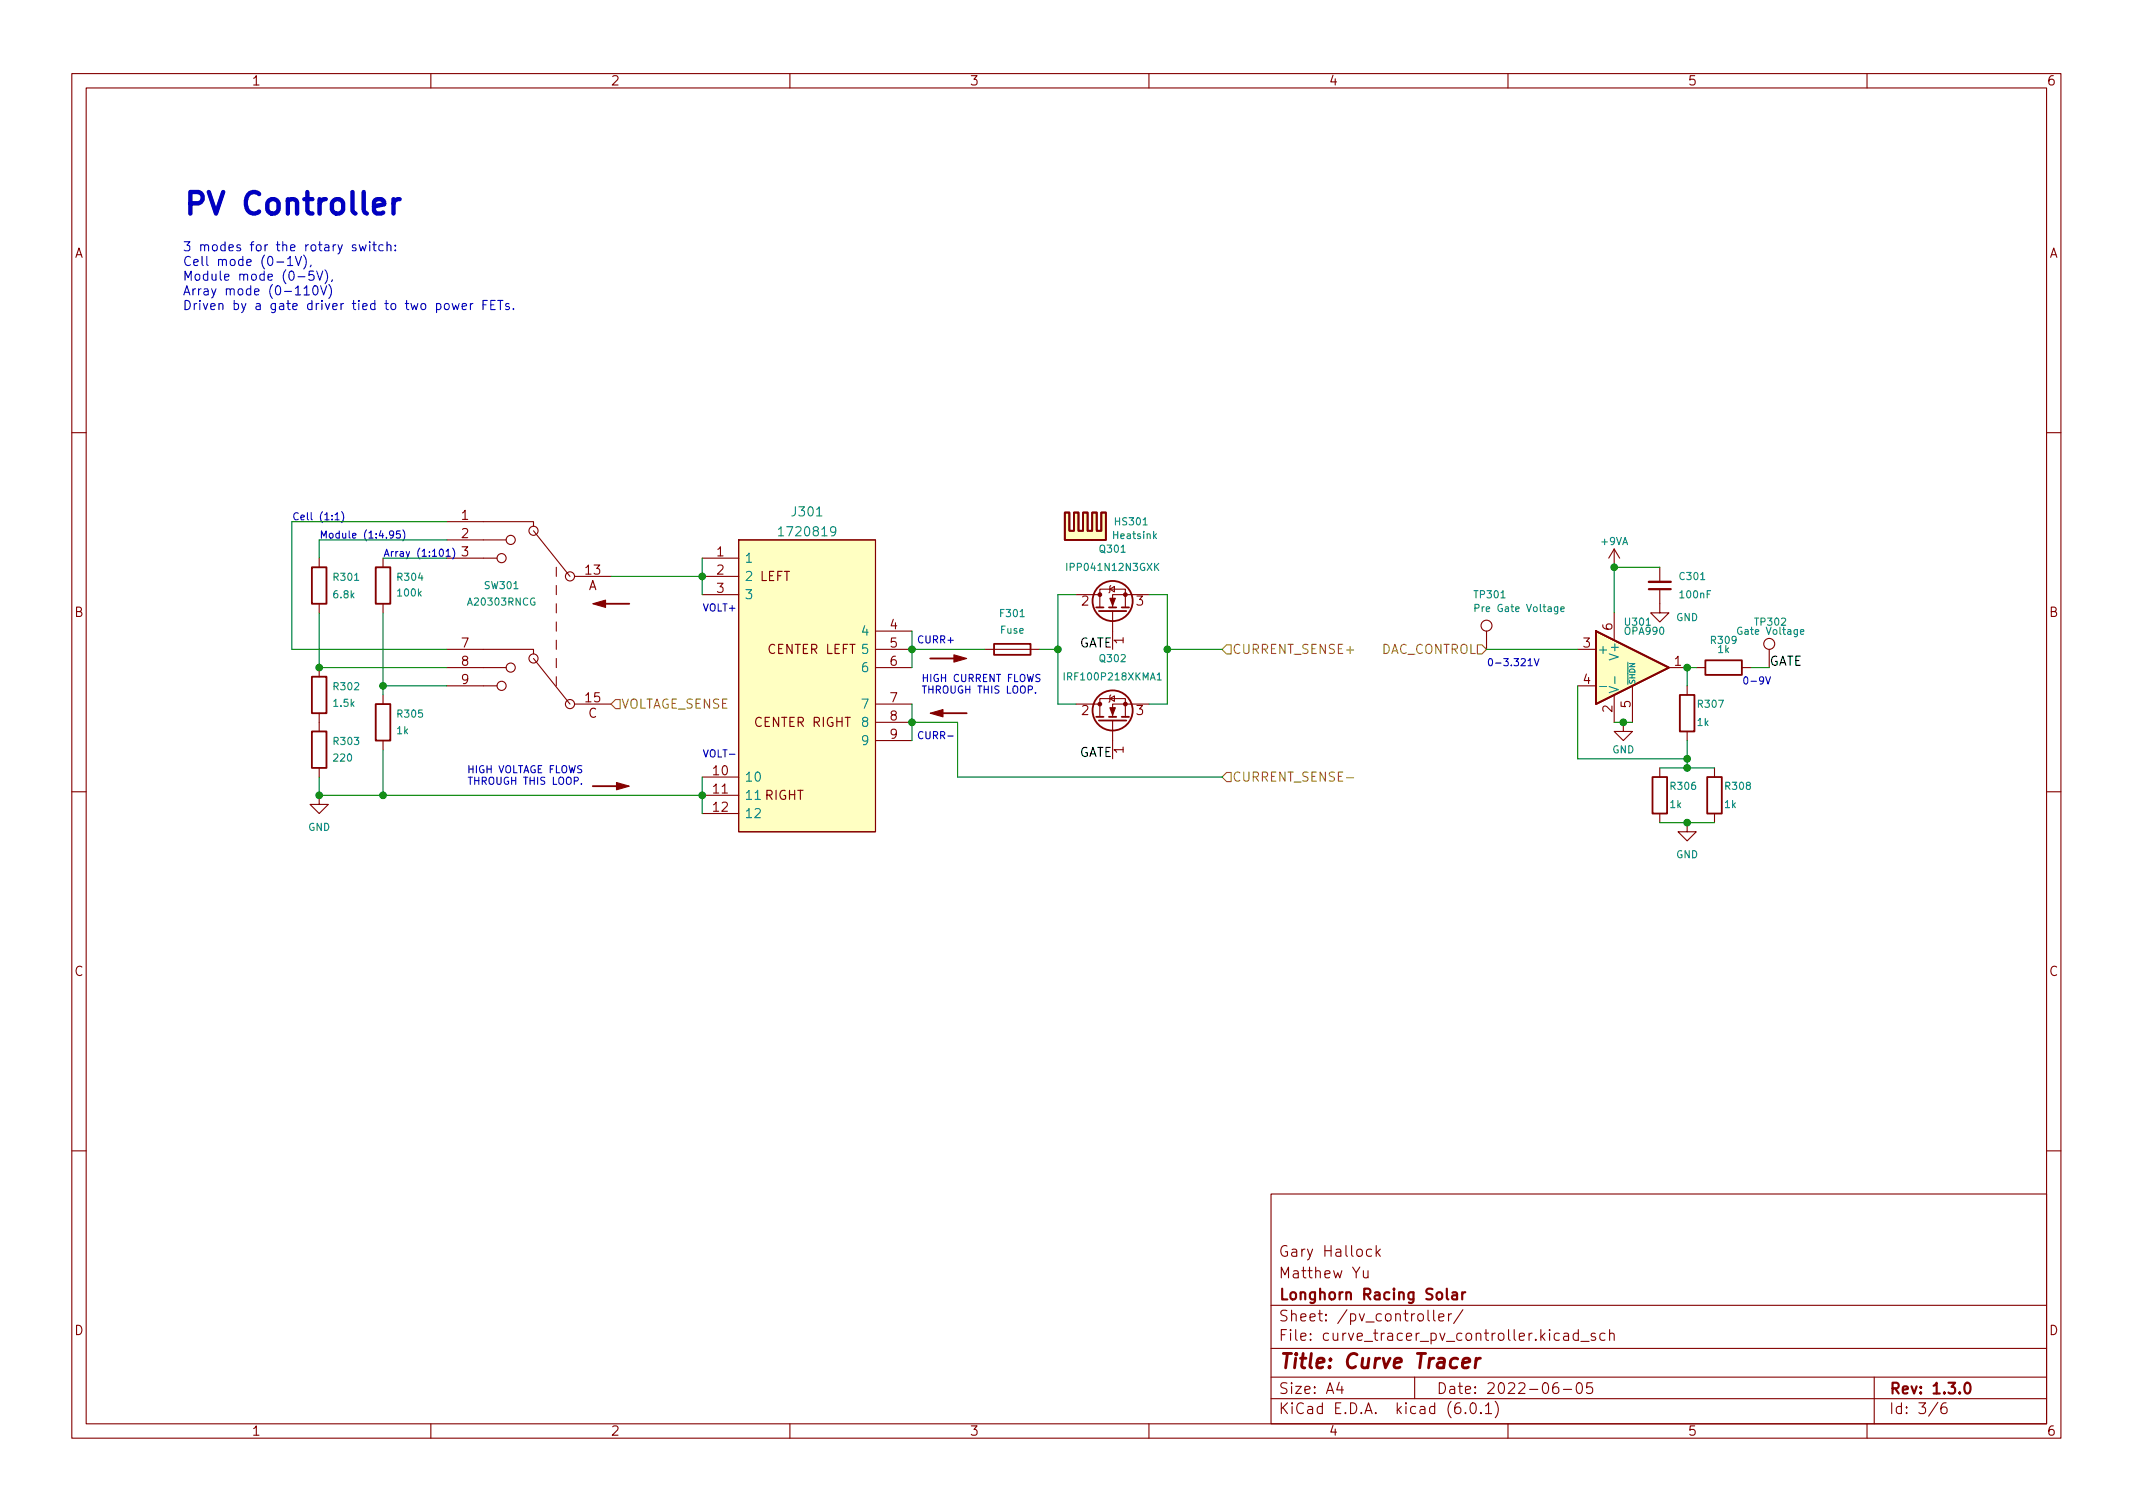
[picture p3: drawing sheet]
<svg xmlns="http://www.w3.org/2000/svg" width="297mm" height="210mm" viewBox="0 0 297 210" stroke-linecap="round" stroke-linejoin="round" font-family="sans-serif">
<g fill="none" stroke="#840000" stroke-width=".15">
<path d="M10 10.2h277v190.1h-277zM12 12.2h273v186.1h-273zM60 10.2v2M110 10.2v2M160 10.2v2M210 10.2v2M260 10.2v2M10 60.2h2M44.4 77.7v1.3M53.3 77.7v1.3M62.2 72.6h12.1v.7M62.2 77.7h7"/>
<path d="M62.2 75.2h8.3M74.3 73.9l5.1 6.4M77.5 79v1.3M97.8 77.7h5.1M102.9 75.2h19v40.6h-19zM224.8 76.4v2.6M224.8 76.4l-.8 1.3M224.8 76.4l.8 1.3M231.1 79v2M285 60.2h2M44.4 84.1v1.2M44.4 93v1.2"/>
<path d="M44.4 99.3v2.5M53.3 84.1v1.2M53.3 96.8v1.2M62.2 90.4h12.1v.7M62.2 93h8.3M62.2 95.5h7M74.3 91.7l5.1 6.3M77.5 81.5v1.3M77.5 84.1v1.2M77.5 86.6v1.3M77.5 89.1v1.3M77.5 91.7v1.3"/>
<path d="M77.5 94.2v1.3M80 80.3h5.1M80 98h5.1M97.8 80.3h5.1M97.8 82.8h5.1M121.9 87.9h5.1M121.9 90.4h5.1M121.9 93h5.1M121.9 98h5.1M137.2 90.4h7.6M149.9 82.8h3.3M149.9 98h3.3"/>
<path d="M153.2 84.6v-2.6h3.5v2.6M153.2 99.8v-2.5h3.5v2.5M154.6 82l.6-.3v.7zM154.6 97.3l.6-.4v.8zM154.7 81.5l-.1 .2v.7l-.2 .1M154.7 96.8l-.1 .1v.8l-.2 .1M154.9 85.1v5.3M160 82.8h-5.1v1.8M160 98h-5.1v1.8M207 87.9v2.5M219.7 90.4h2.5M219.7 95.5h2.5"/>
<path d="M224.8 85.3v3.8M224.8 96.8v3.8M227.3 95.5v5.1M231.1 82v3.3h-1.2l1.2 1.3 1.3-1.3h-1.3M232.4 93h2.5M234.9 95.5v1.3M236.2 93h1.3M242.6 93h1.2M246.4 90.4v2.6M10 110.2h2M44.4 110.7v1.3h1.3l-1.3 1.3-1.2-1.3h1.2M44.4 106.9v1.3"/>
<path d="M53.3 103.1v1.3M97.8 108.2h5.1M97.8 110.7h5.1M97.8 113.3h5.1M121.9 100.6h5.1M121.9 103.1h5.1M154.9 100.3v5.4M226.1 100.6v1.2h-1.3l1.3 1.3 1.2-1.3h-1.2M231.1 106.9v1.3M231.1 113.3v1.2M234.9 114.5v1.3h1.3l-1.3 1.3-1.2-1.3h1.2M234.9 101.8v1.3"/>
<path d="M238.8 106.9v1.3M238.8 113.3v1.2M285 110.2h2M10 160.2h2M177 166.3h108v32h-108zM189.9 176.9v1a.41 .41 0 0 0 .6-.1M190.5 176.9v1M191 174l-.4-.1-.3 .3v.4l.1 .3h.2h.4M191.6 173.4v1.5M191.8 174.4l.4 .5M192.2 173.9l-.6 .6M285 160.2h2"/>
<path d="M60 198.3v2M110 198.3v2M160 198.3v2M177 194.8h108M177 191.8h108M177 187.8h108M177 181.8h108M186.5 192.5l-.4 1h1M186.9 193v1M197 191.8v3M198.9 182.4v1.3l.2 .2M199.6 182.4v1.3l.3 .2"/>
<path d="M200.4 183.4l.7-.1-.1-.3-.4-.1-.2 .2v.8h.2h.4M201.7 182.9v1M202.1 182.9l-.2 .1-.2 .2M203.7 182.4l-1.3 1.9M204.1 196.7v.1h-.1l.1-.1v.1M204.9 195.4a.36 .36 0 0 1 .6 .2 .77 .77 0 0 1-.4 1.2 1 1 0 0 1-.2-1.4zM206.2 196.7l.1 .1h-.1h-.1l.1-.1v.1M206.9 195.8l.4-.5v1.5M206.9 196.8h.8M208.2 195.1a1.72 1.72 0 0 1 0 2.3M210 198.3v2M216.9 192.5a.59 .59 0 0 0-.7 .7v.5l.2 .3h.4l.2-.1 .1-.5-.2-.2-.4-.1-.3 .3"/>
<path d="M217.7 193.5h1.2M217.8 185.7l.1-.1 .5 .1v.9M218.4 186l-.5 .1a.29 .29 0 0 0-.2 .2 .29 .29 0 0 0 .2 .3h.5M219.7 192.6a.36 .36 0 0 1 .6 .2 .77 .77 0 0 1-.4 1.2 1 1 0 0 1-.2-1.4zM219.8 185.7l-.4-.1-.3 .3v.4l.1 .3h.2h.4M219.8 185.1v1.5M220.1 186.8h1.2M221.7 192.5h-.7l-.1 .7 .2-.1 .5 .1 .2 .2-.1 .5-.2 .1h-.4l-.2-.1M222.1 185.7l-.3-.1-.2 .2v.3l.5 .1 .1 .1-.1 .3h-.1h-.4M223.5 185.7l-.4-.1-.3 .3v.4l.1 .3h.2h.4M224.1 185.8a.37 .37 0 0 1 .7 0v.8M224.1 185.1v1.5"/>
<path d="M260 198.3v2M261 191.8v6.5M269.9 195.3l-1.3 1.9M271 195.3a.6 .6 0 0 0-.7 .7v.5l.1 .3h.5l.2-.1 .1-.5-.2-.2-.4-.1-.3 .3"/>
<circle cx="69.8" cy="77.7" r=".63"/>
<circle cx="71.1" cy="75.2" r=".63"/>
<circle cx="74.3" cy="73.9" r=".63"/>
<circle cx="69.8" cy="95.5" r=".63"/>
<circle cx="71.1" cy="93" r=".63"/>
<circle cx="74.3" cy="91.7" r=".63"/>
<circle cx="79.4" cy="80.3" r=".63"/>
<circle cx="79.4" cy="98" r=".63"/>
<circle cx="207" cy="87.1" r=".76"/>
<circle cx="246.4" cy="89.7" r=".76"/>
</g>
<path d="M229.6 82h3.1M203.6 179.9v1M204.1 179.9l-.3 .1-.2 .2M202.3 180l.1-.1 .4 .1 .1 .9M202.9 180.3l-.5 .1a.29 .29 0 0 0-.2 .2 .29 .29 0 0 0 .2 .3h.5M273.8 192.6a.36 .36 0 0 1 .5 .2 .77 .77 0 0 1-.4 1.2 1 1 0 0 1-.1-1.4z" fill="none" stroke="#840000" stroke-width=".3"/>
<path d="M203.7 189.8l1-.2-.1-.4-.5-.1-.4 .3-.1 .8 .1 .2 .2 .1 .6-.1M205.6 189.1l-.2 1.4M206.2 189.1a.59 .59 0 0 0-.7 .4" fill="none" stroke="#840000" stroke-width=".4"/>
<g fill="#ffffc2" stroke="#ffffc2" stroke-width=".14">
<path d="M102.9 75.2h19v40.6h-19z"/>
<path d="M222.2 87.9l10.2 5.1-10.2 5z"/>
<path d="M152.1 71.4h.6v2.5h.7v-2.5h.6v3.8h-1.9l-.6-1.3h.6z"/>
<path d="M148.3 71.4h.6v2.5h.7v-2.5h.6v2.5h.6v-2.5h.7v2.5l.6 1.3h-3.8z"/>
</g>
<g fill="none" stroke="#008484" stroke-width=".15">
<path d="M108.4 73.7l.4-.4v1.3M108.4 74.6h.7M116.4 73.9l-.3 .2h-.2l-.2-.2v-.3l.1-.2 .3-.1 .2 .2a.84 .84 0 0 1-.3 1.1h-.2M148.6 78.4v1M160.9 78.9l.5 .5M161.4 78.4l-.6 .6M148.2 93.7v1M161.2 94l.2-.3v1M161.2 94.7h.5M205.4 84.7l.5-.1 .1-.1-.1-.2-.5-.1v1M217.4 84.8l.4-.1v-.2h-.3l-.1 .1v.5h.4M222.8 95.6h.9"/>
<path d="M224.1 95.6l1.3 .4-1.3 .4M224.9 94.2v1M250.7 88l.5-.1v-.2h-.3l-.2 .1 .1 .5h.4"/>
</g>
<g fill="none" stroke="#840000" stroke-width=".25">
<path d="M43.4 79h2.1v5.1h-2.1zM52.3 79h2.1v5.1h-2.1zM148.3 71.4h.6v2.5h.7v-2.5h.6v2.5h.6v-2.5h.7v2.5h.6v-2.5h.6v2.5h.7v-2.5h.6v3.8h-5.7zM43.4 94.2h2.1v5.1h-2.1zM52.3 98h2.1v5.1h-2.1zM83.6 84.1h4M129.5 91.7h4.1M130.6 99.3h4M138.4 89.7h5.1v1.5h-5.1zM152.7 84.6h1M152.7 99.8h1M153 85.1h3.8"/>
<path d="M154.4 84.6h1M154.4 99.8h1M156.2 84.6h1M156.2 99.8h1M222.2 87.9l10.2 5.1-10.2 5zM233.9 96.8h2.1v5h-2.1zM237.5 91.9h5.1v2.1h-5.1zM43.4 101.8h2.1v5.1h-2.1zM82.5 109.5h4.1M153 100.3h3.8M230.1 108.2h2.1v5.1h-2.1zM237.7 108.2h2.1v5.1h-2.1z"/>
<circle cx="154.9" cy="98.9" r="2.79"/>
<circle cx="154.9" cy="83.7" r="2.79"/>
</g>
<g fill="#840000" stroke="#840000" stroke-width=".15">
<path d="M129.5 99.3l1.8-.5v1z"/>
<path d="M132.8 91.2l1.8 .5-1.8 .5z"/>
<path d="M85.9 109l1.7 .5-1.7 .5z"/>
<path d="M154.6 83.3h.7l-.4 1z"/>
<path d="M82.5 84.1l1.8-.5v1z"/>
<path d="M154.6 98.5h.7l-.4 1.1z"/>
<circle cx="156.7" cy="82.8" r=".25"/>
<circle cx="153.2" cy="82.8" r=".25"/>
<circle cx="156.7" cy="98" r=".25"/>
<circle cx="153.2" cy="98" r=".25"/>
</g>
<path d="M229.6 81h3.1" fill="none" stroke="#840000" stroke-width=".33"/>
<path d="M85.7 97.4h.7v1.3h-.7l-.6-.7zM170.8 89.8h.6v1.3h-.6l-.6-.7zM205.7 89.8h.7l.6 .6-.6 .7h-.7zM170.8 107.6h.6v1.2h-.6l-.6-.6zM187.5 108.3h1" fill="none" stroke="#848400" stroke-width=".15"/>
<g fill="none" stroke="#0000c2" stroke-width=".15">
<path d="M40.1 36.1l.3-.4v1.3M40.1 37h.7M41.1 35.7l.5 1.3 .4-1.3M42.3 35.5a1.46 1.46 0 0 1 0 2M43.3 36.9l-.1 .3M43.7 37.7h-.6l-.1 .7 .2-.2 .4 .1 .1 .2v.4l-.2 .1h-.3l-.2-.1M43.7 39.9l.3-.1a.79 .79 0 0 1 0 1.3l-.3-.1-.1-.2v-.5zM44.1 37.7l.4 1.3 .4-1.3M44.6 39.8l.5 1.3 .4-1.3M45.3 37.6a1.46 1.46 0 0 1 0 1.9M45.8 39.6a1.46 1.46 0 0 1 0 1.9M46.3 39l-.1 .2"/>
<path d="M49.5 34.1h-.3l-.1 .2v.1l.4 .2v.3h-.4M50 34.1l.3 .8 .2-.6 .3 .6 .2-.8M51.5 33.7v.1M51.5 34.1v.8M51.9 34.1h.5M52.1 33.7v1v.2h.3M53.4 34.1h-.4l-.2 .2v.4l.1 .2h.5M53.9 34.2l.2-.1h.3v.8M53.9 33.7v1.2M55 34.8v.1M55 34.1v.2M42.3 40.2l.4-.4v1.3"/>
<path d="M42.3 41.1h.8M63 42.3l.2 .8 .3-.6 .2 .6 .2-.8M64.4 42.7l.6-.1-.1-.3h-.4l-.1 .1v.6h.5M65.5 42.3v.8M65.9 42.3h-.3l-.1 .2M67.3 42.4h.4M67.9 41.8h-.6v1.3M68.4 42.4h.4M69 41.8h-.6v1.3h.6M69.3 41.8h.7M69.7 41.8v1.3M70.9 42.3h-.3l-.2 .1 .1 .2 .4 .1v.3h-.5"/>
<path d="M71.5 43v.1M46.7 71.7l.3-.3v1M46.7 72.4h.5M47.6 71.2a1.15 1.15 0 0 1 0 1.6M54.8 74.4l-.2 .1h-.2l-.2-.1 .1-.4 .3-.1 .2 .1a.66 .66 0 0 1-.3 .9h-.2M55.7 73.9h-.5v.5l.1-.1 .4 .1 .1 .1-.1 .3-.1 .1-.4-.1M56.1 73.8a1.15 1.15 0 0 1 0 1.5M62.1 76.8l.3-.3v1M62.1 77.5h.6M63 76.3a1.15 1.15 0 0 1 0 1.5M144.2 96.4v.1M144.8 94l-.4-.1-.1 .1v.3l.4 .2 .1 .2-.2 .2h-.3"/>
<path d="M212.8 92.7h.6M213.7 91.7l.3 1 .3-1M245.9 94.2l.3 1 .4-1M65.2 108.2h.6M65.5 108.2v1M101.6 105h.7M132 102.5h.8"/>
</g>
<path d="M52.1 28.7l1.4-.2-.1-.6-.3-.2h-.6l-.3 .2-.1 .3v1.1l.1 .3 .3 .1h.6l.3-.1M54.8 27.7v2M55.7 27.7a.77 .77 0 0 0-.9 .6" fill="none" stroke="#0000c2" stroke-width=".61"/>
<g fill="none" stroke="#008400" stroke-width=".15">
<path d="M53.3 77.7h8.9M62.2 72.6h-21.6v17.8h21.6M62.2 75.2h-17.8v2.5M97.8 77.7v5.1M231.1 79h-6.3v6.3M44.3 93h17.9M44.4 85.3v7.7M53.3 85.3v11.5M53.3 95.5h8.9M85.1 80.3h12.7M127 87.9v5.1M127 98v5.1"/>
<path d="M127 90.4h10.2M144.8 90.4h2.5M149.9 82.8h-2.6v15.2h2.6M160 82.8h2.6v15.2h-2.6M162.6 90.4h7.6M207 90.4h12.7M219.7 95.5v10.2h15.2M236.2 93h-1.3v2.5M243.8 93h2.6M44.4 108.2v2.5h53.4M53.3 104.4v6.3M97.8 108.2v5.1"/>
<path d="M127 100.6h6.3v7.6h36.9M224.8 100.6h2.5M231.1 106.9h7.7M231.1 114.5h7.7M234.9 103.1v3.8"/>
</g>
<g fill="#008400" stroke="#008400" stroke-width=".15">
<circle cx="97.8" cy="110.7" r=".46"/>
<circle cx="53.3" cy="110.7" r=".46"/>
<circle cx="127" cy="90.4" r=".46"/>
<circle cx="127" cy="100.6" r=".46"/>
<circle cx="97.8" cy="80.3" r=".46"/>
<circle cx="44.4" cy="110.7" r=".46"/>
<circle cx="226.1" cy="100.6" r=".46"/>
<circle cx="234.9" cy="105.7" r=".46"/>
<circle cx="234.9" cy="93" r=".46"/>
<circle cx="234.9" cy="106.9" r=".46"/>
<circle cx="234.9" cy="114.5" r=".46"/>
<circle cx="53.3" cy="95.5" r=".46"/>
<circle cx="44.4" cy="93" r=".46"/>
<circle cx="224.8" cy="79" r=".46"/>
<circle cx="147.3" cy="90.4" r=".46"/>
<circle cx="162.6" cy="90.4" r=".46"/>
</g>
<text font-size="4.2" fill="#0000c2" x="25.4" y="29.9">PV Controller</text>
<text font-size="2.8" fill="#840000" x="178" y="190.6">Title: Curve Tracer</text>
<g font-size="2.1" fill="#840000">
<text x="178" y="178">Matthew Yu</text>
<text x="178" y="175">Gary Hallock</text>
<text x="178" y="184">Sheet: /pv_controller/</text>
<text x="178" y="181">Longhorn Racing Solar</text>
<text x="178" y="186.7">File: curve_tracer_pv_controller.kicad_sch</text>
<text x="178" y="196.9">KiCad E.D.A. kicad (6.0.1)</text>
<text x="178" y="194.1">Size: A4</text>
<text x="200" y="194.1">Date: 2022-06-05</text>
<text x="263" y="194.1">Rev: 1.3.0</text>
<text x="263" y="196.9">Id: 3/6</text>
</g>
<g font-size="1.8" fill="#840000">
<text x="35" y="11.9">1</text>
<text x="85" y="11.9">2</text>
<text x="135" y="11.9">3</text>
<text x="185" y="11.9">4</text>
<text x="235" y="11.9">5</text>
<text x="285" y="11.9">6</text>
<text x="10.3" y="35.9">A</text>
<text x="285.3" y="35.9">A</text>
<text x="64.3" y="72.4">1</text>
<text x="64.3" y="74.9">2</text>
<text x="64.3" y="77.5">3</text>
<text x="99.8" y="77.5">1</text>
<text x="81.6" y="80">13</text>
<text x="81.9" y="82.2">A</text>
<text x="99.8" y="80">2</text>
<text x="99.8" y="82.5">3</text>
<text x="10.3" y="85.9">B</text>
<text x="124" y="87.6">4</text>
<text x="150.6" y="84.3">2</text>
<text x="156.5" y="89.6" transform="rotate(-90 156.5 89.6)">1</text>
<text x="158.3" y="84.3">3</text>
<text x="224.5" y="87.7" transform="rotate(-90 224.5 87.7)">6</text>
<text x="285.3" y="85.9">B</text>
<text x="64.3" y="90.2">7</text>
<text x="64.3" y="92.7">8</text>
<text x="64.3" y="95.2">9</text>
<text x="124" y="90.2">5</text>
<text x="124" y="92.7">6</text>
<text x="220.5" y="90.2">3</text>
<text x="220.5" y="95.2">4</text>
<text x="233.2" y="92.7">1</text>
<text x="81.6" y="97.8">15</text>
<text x="81.9" y="99.9">C</text>
<text x="105.1" y="101.2">CENTER RIGHT</text>
<text x="124" y="97.8">7</text>
<text x="124" y="100.3">8</text>
<text x="150.6" y="99.6">2</text>
<text x="158.3" y="99.6">3</text>
<text x="224.5" y="99.2" transform="rotate(-90 224.5 99.2)">2</text>
<text x="227.1" y="98.5" transform="rotate(-90 227.1 98.5)">5</text>
<text x="99.3" y="107.9">10</text>
<text x="124" y="102.9">9</text>
<text x="156.5" y="104.9" transform="rotate(-90 156.5 104.9)">1</text>
<text x="99.3" y="110.5">11</text>
<text x="99.3" y="113">12</text>
<text x="10.3" y="135.9">C</text>
<text x="285.3" y="135.9">C</text>
<text x="10.3" y="185.9">D</text>
<text x="285.3" y="185.9">D</text>
<text x="35" y="199.9">1</text>
<text x="85" y="199.9">2</text>
<text x="135" y="199.9">3</text>
<text x="185" y="199.9">4</text>
<text x="235" y="199.9">5</text>
<text x="285" y="199.9">6</text>
</g>
<g font-size="1.8" fill="#0000c2">
<text x="25.4" y="35">3 modes for the rotary switch:</text>
<text x="25.4" y="37">Cell mode (0-1V),</text>
<text x="25.4" y="39.1">Module mode (0-5V),</text>
<text x="25.4" y="41.1">Array mode (0-110V)</text>
<text x="25.4" y="43.2">Driven by a gate driver tied to two power FETs.</text>
</g>
<g font-size="1.8" fill="#008484">
<text x="110.4" y="71.9">J301</text>
<text x="109" y="74.7">1720819</text>
<text x="103.6" y="78.4">1</text>
<text x="103.6" y="80.9">2 LEFT</text>
<text x="103.6" y="83.4">3</text>
<text x="120.2" y="88.5">4</text>
<text x="106.9" y="91.1">CENTER LEFT 5</text>
<text x="120.2" y="93.6">6</text>
<text x="222.4" y="91.1">+</text>
<text x="225.4" y="91.5" transform="rotate(-90 225.4 91.5)">V+</text>
<text x="120.2" y="98.7">7</text>
<text x="120.2" y="101.2">8</text>
<text x="120.2" y="103.8">9</text>
<text x="103.6" y="108.8">10</text>
<text x="103.6" y="111.4">11 RIGHT</text>
<text x="103.6" y="113.9">12</text>
</g>
<g font-size="1.8">
<text x="150" y="90.2">GATE</text>
<text x="246.4" y="92.7">GATE</text>
<text x="150" y="105.4">GATE</text>
</g>
<g font-size="1.8" fill="#848400">
<text x="171.6" y="91.1">CURRENT_SENSE+</text>
<text x="192.1" y="91.1">DAC_CONTROL</text>
<text x="86.5" y="98.7">VOLTAGE_SENSE</text>
<text x="171.6" y="108.8">CURRENT_SENSE-</text>
</g>
<g font-size="1.4" fill="#0000c2">
<text x="40.6" y="72.4">Cell (1:1)</text>
<text x="44.4" y="75">Module (1:4.95)</text>
<text x="53.3" y="77.5">Array (1:101)</text>
<text x="97.8" y="85.1">VOLT+</text>
<text x="127.6" y="89.6">CURR+</text>
<text x="128.3" y="95">HIGH CURRENT FLOWS</text>
<text x="207" y="92.8">0-3.321V</text>
<text x="242.6" y="95.3">0-9V</text>
<text x="128.3" y="96.6">THROUGH THIS LOOP.</text>
<text x="65.3" y="107.7">HIGH VOLTAGE FLOWS</text>
<text x="97.8" y="105.5">VOLT-</text>
<text x="127.6" y="102.9">CURR-</text>
<text x="66" y="109.3">THROUGH THIS LOOP.</text>
</g>
<g font-size="1.4" fill="#008484">
<text x="153.2" y="76.9">Q301</text>
<text x="155.1" y="75">Heatsink</text>
<text x="155.4" y="73.1">HS301</text>
<text x="223" y="75.9">+9VA</text>
<text x="46.5" y="83.3">6.8k</text>
<text x="46.6" y="80.9">R301</text>
<text x="55.4" y="80.9">R304</text>
<text x="55.5" y="83">100k</text>
<text x="67.6" y="82">SW301</text>
<text x="149" y="79.5">IPP041N12N3GXK</text>
<text x="205.4" y="83.3">TP301</text>
<text x="234" y="80.8">C301</text>
<text x="234" y="83.3">100nF</text>
<text x="65.4" y="84.3">A20303RNCG</text>
<text x="139.3" y="88.2">Fuse</text>
<text x="139.4" y="85.9">F301</text>
<text x="206" y="85.2">Pre Gate Voltage</text>
<text x="226.3" y="88.4">OPA990</text>
<text x="226.4" y="87.1">U301</text>
<text x="233.4" y="86.5">GND</text>
<text x="238.4" y="89.6">R309</text>
<text x="242.3" y="88.4">Gate Voltage</text>
<text x="244.5" y="87.1">TP302</text>
<text x="148.6" y="94.7">IRF100P218XKMA1</text>
<text x="153.2" y="92.2">Q302</text>
<text x="239.3" y="90.9">1k</text>
<text x="46.5" y="98.4">1.5k</text>
<text x="46.6" y="96.1">R302</text>
<text x="55.4" y="99.9">R305</text>
<text x="236.4" y="101.1">1k</text>
<text x="236.5" y="98.5">R307</text>
<text x="46.6" y="103.7">R303</text>
<text x="46.6" y="106">220</text>
<text x="55.3" y="102.2">1k</text>
<text x="224.5" y="104.9">GND</text>
<text x="232.6" y="112.5">1k</text>
<text x="232.7" y="110">R306</text>
<text x="240.2" y="112.5">1k</text>
<text x="240.4" y="110">R308</text>
<text x="42.9" y="115.7">GND</text>
<text x="233.4" y="119.5">GND</text>
</g>
<text font-size="1.1" fill="#008484" x="227.7" y="95.4" transform="rotate(-90 227.7 95.4)">~{SHDN}</text>
</svg>
